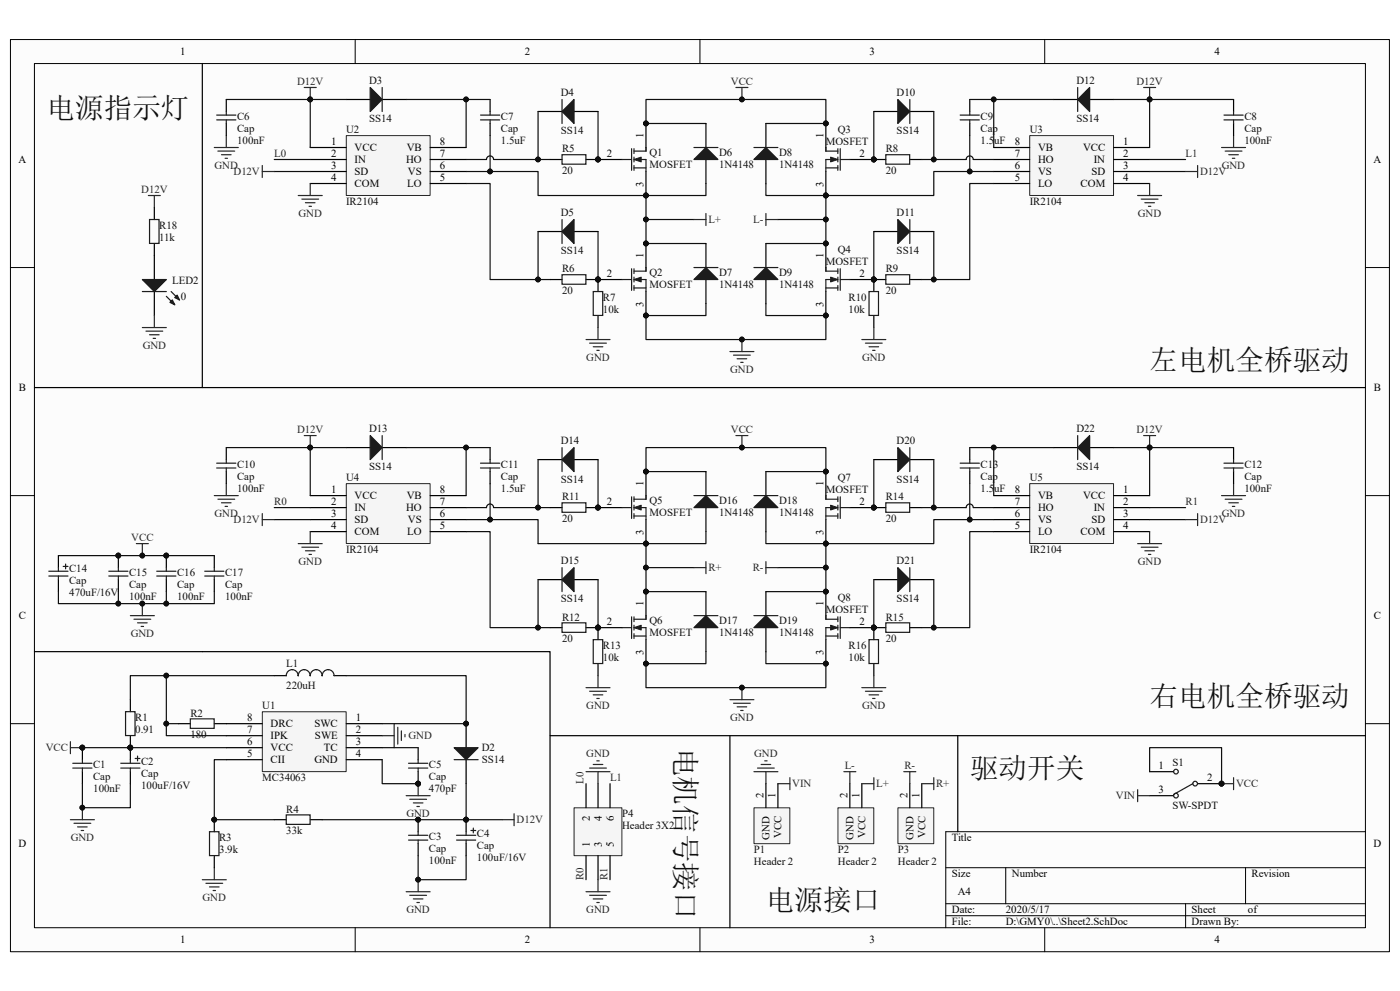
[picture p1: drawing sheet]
<svg xmlns="http://www.w3.org/2000/svg" width="420mm" height="297mm" viewBox="0 0 420 297" stroke-linecap="round" stroke-linejoin="round" font-family="sans-serif">
<path d="M3.2 11.9h413.6v273.3h-413.6z" fill="#fcfcfc"/>
<path d="M3.1 11.9h413.7v273.3h-413.7z" fill="none" stroke="#000" stroke-width=".3"/>
<path d="M10.4 19.1h399.2v258.9h-399.2z" fill="#fcfcfc"/>
<g fill="none" stroke="#000" stroke-width=".3">
<path d="M10.3 19h399.3v259h-399.3zM106.6 11.8v7.2M210 11.8v7.2M313.4 11.8v7.2M3.1 80.2h7.2M409.6 80.2h7.2M3.1 148.5h7.2M409.6 148.5h7.2M3.1 216.9h7.2M409.6 216.9h7.2M409.6 249.3h-125.9v28.7M106.6 278v7.2"/>
<path d="M210 278v7.2M283.7 260.1h125.9M283.7 270.9h125.9M283.7 274.4h125.9M301.7 260.1v10.8M313.4 278v7.2M355.7 270.9v7.1M373.7 260.1v10.8"/>
</g>
<path d="M39.1 209.7v3.6M24.7 224.1v3.6M24.7 231.3v3.6M39.1 220.5v7.2M39.1 231.3v3.6" fill="none" stroke="#000" stroke-width=".36"/>
<g fill="#0e0e0e" stroke="#0e0e0e" stroke-width=".3">
<circle cx="24.7" cy="224.1" r=".7"/>
<circle cx="24.7" cy="242.1" r=".7"/>
<circle cx="39.1" cy="224.1" r=".7"/>
</g>
<path d="M37.7 213.3h2.8v7.2h-2.8zM21.8 228.8h5.8M21.8 230.2h5.8M24.7 227.7v1.1M24.7 230.2v1.1M36.2 228.8h5.8M36.2 230.2h5.8M39.1 227.7v1.1M39.1 230.2v1.1M40.5 227.3h1.5M41.3 226.6v1.4" fill="none" stroke="#1c1c1c" stroke-width=".36"/>
<path d="M21.1 222.3v3.6M21.1 224.1h3.6M21.1 245.7h7.2M22.2 246.7h5M23.3 247.8h2.9M24.4 248.9h.7M24.7 242.1v3.6" fill="none" stroke="#262626" stroke-width=".36"/>
<path d="M78.7 213.4h25.1v17.9h-25.1z" fill="#f5f5f5"/>
<path d="M78.7 213.3h25.1v18h-25.1z" fill="none" stroke="#262626" stroke-width=".3"/>
<g fill="none" stroke="#000" stroke-width=".36">
<path d="M53.5 216.9h3.6M64.3 216.9h14.4M82.3 202.5h3.6M100.3 202.5h3.6M103.9 216.9h10.7M139.8 216.9v7.2M67.9 220.5h10.8M67.9 224.1h10.8M67.9 227.7h10.8M103.9 220.5h10.7M103.9 224.1h10.7M103.9 227.7h10.7"/>
<path d="M125.4 224.1v3.6M125.4 231.3v3.6M139.8 227.7v7.2M64.3 245.7v3.6M64.3 256.5v3.6M82.3 245.7h3.6M93.1 245.7h3.6"/>
</g>
<path d="M57.1 215.5h7.2v2.8h-7.2zM85.9 202.5a1.78 1.78 0 0 1 1.8-1.8 1.78 1.78 0 0 1 1.7 1.8M89.5 202.5a1.78 1.78 0 0 1 1.8-1.8 1.78 1.78 0 0 1 1.7 1.8M93.1 202.5a1.78 1.78 0 0 1 1.8-1.8 1.78 1.78 0 0 1 1.7 1.8M96.7 202.5a1.78 1.78 0 0 1 1.8-1.8 1.78 1.78 0 0 1 1.7 1.8M122.6 228.8h5.7M122.6 230.2h5.7M125.4 227.7v1.1M125.4 230.2v1.1M62.8 249.3h2.9v7.1h-2.9zM85.9 244.2h7.1v2.9h-7.1z" fill="none" stroke="#1c1c1c" stroke-width=".36"/>
<g fill="none" stroke="#262626" stroke-width=".36">
<path d="M118.2 216.9v7.2M119.3 218v5M120.4 219v2.9M114.6 220.5h3.6M121.5 220.1v.7M121.8 238.5h7.2M122.9 239.6h5.1M125.4 234.9v3.6M124 240.6h2.9M125.1 241.7h.7M60.7 263.7h7.2M61.8 264.7h5"/>
<path d="M62.8 265.8h2.9M63.9 266.9h.7M64.3 260.1v3.6"/>
</g>
<g fill="#0e0e0e" stroke="#0e0e0e" stroke-width=".3">
<circle cx="64.3" cy="245.7" r=".7"/>
<circle cx="125.4" cy="234.9" r=".7"/>
<circle cx="139.8" cy="216.9" r=".7"/>
</g>
<path d="M136.2 224.1h7.2l-3.6 3.6z" fill="#1c1c1c"/>
<g fill="none" stroke="#1c1c1c" stroke-width=".36">
<path d="M186.6 47.8h2.9M189.5 44.6v6.4M190.2 45.3h3.6M190.2 47.8h3.6v3.6M190.2 50.3h3.6M190.2 44.6v1.4M190.2 47.1v1.4M190.2 49.6v1.4M136.2 224.1h7.2l-3.6 3.6zM136.2 227.7h7.2M122.6 250.3h5.7M122.6 251.8h5.7"/>
<path d="M125.4 249.3v1M125.4 251.8v1.1M137 250.3h5.7M137 251.8h5.7M139.8 249.3v1M139.8 251.8v1.1M141.3 248.9h1.4M142 248.2v1.4"/>
</g>
<g fill="#0e0e0e" stroke="#0e0e0e" stroke-width=".3">
<circle cx="139.8" cy="216.9" r=".7"/>
<circle cx="24.7" cy="242.1" r=".7"/>
<circle cx="49.9" cy="216.9" r=".7"/>
<circle cx="39.1" cy="224.1" r=".7"/>
<circle cx="49.9" cy="202.5" r=".7"/>
<circle cx="125.4" cy="234.9" r=".7"/>
<circle cx="64.3" cy="245.7" r=".7"/>
<circle cx="139.8" cy="245.7" r=".7"/>
<circle cx="125.4" cy="245.7" r=".7"/>
<circle cx="125.4" cy="263.6" r=".7"/>
<circle cx="193.8" cy="37" r=".7"/>
<circle cx="179.4" cy="47.8" r=".7"/>
<circle cx="193.8" cy="58.6" r=".7"/>
</g>
<path d="M39.1 209.7v-7.2h10.8v14.4M49.9 202.5h32.4M53.5 216.9h-3.6v3.6h18M103.9 202.5h35.9v14.4h-25.2M24.7 234.9v7.2h14.4v-7.2M39.1 224.1h28.8M67.9 227.7h-3.6v18h18M114.6 227.7v7.2h10.8M114.6 224.1h10.8M139.8 234.9v10.8M96.7 245.7h53.9M125.4 256.5v7.2h14.4v-7.2" fill="none" stroke="#0e0e0e" stroke-width=".36"/>
<path d="M193.8 37v7.2M179.4 47.8h7.2M193.8 51.4v7.2M125.4 245.7v3.6M125.4 252.9v3.6M139.8 245.7v3.6M139.8 252.9v3.6" fill="none" stroke="#000" stroke-width=".36"/>
<path d="M150.6 245.7h3.6M154.2 243.9v3.6M121.8 267.3h7.2M122.9 268.3h5.1M124 269.4h2.9M125.1 270.5h.7M125.4 263.7v3.6" fill="none" stroke="#262626" stroke-width=".36"/>
<path d="M190.2 47.8l2.2-.7v1.4z" fill="#1c1c1c"/>
<path d="M190.2 47.8l2.2-.7v1.4z" fill="none" stroke="#1c1c1c" stroke-width=".3"/>
<path d="M168.6 46.4h7.2v2.8h-7.2zM193.8 44.2v1.1M186.6 83.8h2.9M189.5 80.5v6.5M190.2 83.8h3.6v3.6M190.2 81.3h3.6M190.2 86.3h3.6M190.2 80.5v1.5M190.2 83.1v1.4M190.2 85.6v1.4" fill="none" stroke="#1c1c1c" stroke-width=".36"/>
<g fill="#0e0e0e" stroke="#0e0e0e" stroke-width=".3">
<circle cx="193.8" cy="37" r=".7"/>
<circle cx="179.4" cy="47.8" r=".7"/>
<circle cx="193.8" cy="58.6" r=".7"/>
<circle cx="193.8" cy="73" r=".7"/>
<circle cx="179.4" cy="83.8" r=".7"/>
<circle cx="193.8" cy="94.6" r=".7"/>
</g>
<path d="M165 47.8h3.6M175.8 47.8h3.6M193.8 73v7.2M179.4 83.8h7.2M193.8 87.4v7.2" fill="none" stroke="#000" stroke-width=".36"/>
<path d="M190.2 83.8l2.2-.7v1.4z" fill="#1c1c1c"/>
<path d="M190.2 83.8l2.2-.7v1.4z" fill="none" stroke="#1c1c1c" stroke-width=".3"/>
<path d="M168.6 82.3h7.2v2.9h-7.2zM178 87.4h2.8v7.1h-2.8zM193.8 80.2v1.1" fill="none" stroke="#1c1c1c" stroke-width=".36"/>
<g fill="#0e0e0e" stroke="#0e0e0e" stroke-width=".3">
<circle cx="193.8" cy="73" r=".7"/>
<circle cx="179.4" cy="83.8" r=".7"/>
<circle cx="193.8" cy="94.6" r=".7"/>
</g>
<path d="M161.4 33.4h7.2M172.2 33.4h7.2M165 83.8h3.6M175.8 83.8h3.6v3.6M179.4 94.6v3.6" fill="none" stroke="#000" stroke-width=".36"/>
<path d="M179.4 98.2v3.6M175.8 101.8h7.2M176.9 102.8h5M178 103.9h2.8M179 105h.8" fill="none" stroke="#262626" stroke-width=".36"/>
<path d="M172.2 29.8v7.2l-3.6-3.6z" fill="#1c1c1c"/>
<path d="M168.6 29.8v7.2M172.2 29.8v7.2l-3.6-3.6z" fill="none" stroke="#1c1c1c" stroke-width=".36"/>
<path d="M161.4 33.4v14.4h3.6M179.4 33.4v14.4" fill="none" stroke="#0e0e0e" stroke-width=".36"/>
<g fill="#0e0e0e" stroke="#0e0e0e" stroke-width=".3">
<circle cx="179.4" cy="47.8" r=".7"/>
<circle cx="161.4" cy="47.8" r=".7"/>
</g>
<path d="M161.4 69.4h7.2M172.2 69.4h7.2" fill="none" stroke="#000" stroke-width=".36"/>
<path d="M172.2 65.8v7.2l-3.6-3.6z" fill="#1c1c1c"/>
<path d="M247.8 45.3h3.5M247.8 50.3h3.5M251.3 47.8h-3.5v3.6M251.3 44.6v1.4M251.3 47.1v1.4M251.3 49.6v1.4M252.1 47.8h2.8M252.1 44.6v6.4M168.6 65.8v7.2M172.2 65.8v7.2l-3.6-3.6z" fill="none" stroke="#1c1c1c" stroke-width=".36"/>
<path d="M211.8 55v3.6h-18M161.4 69.4v14.4h3.6M179.4 69.4v14.4" fill="none" stroke="#0e0e0e" stroke-width=".36"/>
<g fill="#0e0e0e" stroke="#0e0e0e" stroke-width=".3">
<circle cx="179.4" cy="83.8" r=".7"/>
<circle cx="161.4" cy="83.8" r=".7"/>
<circle cx="193.8" cy="58.6" r=".7"/>
<circle cx="247.7" cy="37" r=".7"/>
<circle cx="262.1" cy="47.8" r=".7"/>
<circle cx="247.7" cy="58.6" r=".7"/>
</g>
<path d="M247.8 37v7.2M247.8 51.4v7.2M254.9 47.8h7.2" fill="none" stroke="#000" stroke-width=".36"/>
<path d="M249.2 47.1l2.1 .7-2.1 .7z" fill="#1c1c1c"/>
<path d="M249.2 47.1l2.1 .7-2.1 .7z" fill="none" stroke="#1c1c1c" stroke-width=".3"/>
<path d="M247.8 44.2v1.1M265.7 46.4h7.2v2.8h-7.2zM247.8 81.3h3.5M247.8 86.3h3.5M251.3 83.8h-3.5v3.6M251.3 80.5v1.5M251.3 83.1v1.4M251.3 85.6v1.4M252.1 83.8h2.8M252.1 80.5v6.5" fill="none" stroke="#1c1c1c" stroke-width=".36"/>
<g fill="#0e0e0e" stroke="#0e0e0e" stroke-width=".3">
<circle cx="247.7" cy="37" r=".7"/>
<circle cx="262.1" cy="47.8" r=".7"/>
<circle cx="247.7" cy="58.6" r=".7"/>
<circle cx="247.7" cy="73" r=".7"/>
<circle cx="262.1" cy="83.8" r=".7"/>
<circle cx="247.7" cy="94.6" r=".7"/>
</g>
<path d="M262.1 47.8h3.6M272.9 47.8h3.6M247.8 73v7.2M247.8 87.4v7.2M254.9 83.8h7.2" fill="none" stroke="#000" stroke-width=".36"/>
<path d="M249.2 83.1l2.1 .7-2.1 .7z" fill="#1c1c1c"/>
<path d="M249.2 83.1l2.1 .7-2.1 .7z" fill="none" stroke="#1c1c1c" stroke-width=".3"/>
<path d="M247.8 80.2v1.1M260.7 87.4h2.8v7.1h-2.8zM265.7 82.3h7.2v2.9h-7.2z" fill="none" stroke="#1c1c1c" stroke-width=".36"/>
<g fill="#0e0e0e" stroke="#0e0e0e" stroke-width=".3">
<circle cx="247.7" cy="73" r=".7"/>
<circle cx="262.1" cy="83.8" r=".7"/>
<circle cx="247.7" cy="94.6" r=".7"/>
</g>
<path d="M262.1 33.4h7.2M272.9 33.4h7.2M262.1 94.6v3.6M265.7 83.8h-3.6v3.6M272.9 83.8h3.6" fill="none" stroke="#000" stroke-width=".36"/>
<path d="M262.1 98.2v3.6M258.5 101.8h7.2M259.6 102.8h5.1M260.7 103.9h2.9M261.8 105h.7" fill="none" stroke="#262626" stroke-width=".36"/>
<path d="M269.3 29.8l3.6 3.6-3.6 3.6z" fill="#1c1c1c"/>
<path d="M269.3 29.8l3.6 3.6-3.6 3.6zM272.9 29.8v7.2" fill="none" stroke="#1c1c1c" stroke-width=".36"/>
<path d="M262.1 33.4v14.4M280.1 33.4v14.4h-3.6" fill="none" stroke="#0e0e0e" stroke-width=".36"/>
<g fill="#0e0e0e" stroke="#0e0e0e" stroke-width=".3">
<circle cx="262.1" cy="47.8" r=".7"/>
<circle cx="280.1" cy="47.8" r=".7"/>
</g>
<path d="M262.1 69.4h7.2M272.9 69.4h7.2" fill="none" stroke="#000" stroke-width=".36"/>
<path d="M269.3 65.8l3.6 3.6-3.6 3.6z" fill="#1c1c1c"/>
<path d="M269.3 65.8l3.6 3.6-3.6 3.6zM272.9 65.8v7.2" fill="none" stroke="#1c1c1c" stroke-width=".36"/>
<path d="M211.8 37h-18v-7.2h54v7.2h-18M229.8 55v3.6h18M262.1 69.4v14.4M280.1 69.4v14.4h-3.6M211.8 91v3.6h-18v7.2h54v-7.2h-18v-3.6" fill="none" stroke="#0e0e0e" stroke-width=".36"/>
<g fill="#0e0e0e" stroke="#0e0e0e" stroke-width=".3">
<circle cx="262.1" cy="83.8" r=".7"/>
<circle cx="280.1" cy="83.8" r=".7"/>
<circle cx="247.7" cy="58.6" r=".7"/>
<circle cx="193.8" cy="94.6" r=".7"/>
<circle cx="222.6" cy="101.7" r=".7"/>
<circle cx="247.7" cy="94.6" r=".7"/>
<circle cx="222.6" cy="29.8" r=".7"/>
<circle cx="193.8" cy="37" r=".7"/>
<circle cx="247.7" cy="37" r=".7"/>
</g>
<path d="M220.8 26.2h3.6M222.6 26.2v3.6M219 105.4h7.2M220.1 106.4h5M221.1 107.5h2.9M222.2 108.6h.7M222.6 101.8v3.6" fill="none" stroke="#262626" stroke-width=".36"/>
<path d="M103.9 40.7h25.1v17.9h-25.1z" fill="#f5f5f5"/>
<path d="M103.9 40.6h25.1v18h-25.1z" fill="none" stroke="#262626" stroke-width=".3"/>
<path d="M67.9 29.8v3.6M67.9 37v3.6M103.9 29.8h7.2M114.6 29.8h7.2M93.1 44.2h10.8M93.1 47.8h10.8M93.1 51.4h10.8M93.1 55h10.8M129 44.2h10.8M129 47.8h10.8M129 51.4h10.8M129 55h10.8" fill="none" stroke="#000" stroke-width=".36"/>
<path d="M91.3 26.2h3.6M93.1 26.2v3.6M64.3 44.2h7.2M65.4 45.3h5M66.4 46.4h2.9M67.5 47.4h.7M67.9 40.6v3.6" fill="none" stroke="#262626" stroke-width=".36"/>
<circle cx="93" cy="29.8" r=".7" fill="#0e0e0e" stroke="#0e0e0e" stroke-width=".3"/>
<path d="M65 34.5h5.8M65 35.9h5.8M67.9 33.4v1.1M67.9 35.9v1.1" fill="none" stroke="#1c1c1c" stroke-width=".36"/>
<path d="M111.1 26.2l3.5 3.6-3.5 3.6z" fill="#1c1c1c"/>
<path d="M111.1 26.2l3.5 3.6-3.5 3.6zM114.6 26.2v7.2M144.1 34.5h5.8M144.1 35.9h5.8M147 33.4v1.1M147 35.9v1.1" fill="none" stroke="#1c1c1c" stroke-width=".36"/>
<path d="M67.9 29.8h36M93.1 29.8v14.4M121.8 29.8h18v14.4M139.8 29.8h7.2M82.3 47.8h10.8M82.3 51.4h10.8" fill="none" stroke="#0e0e0e" stroke-width=".36"/>
<g fill="#0e0e0e" stroke="#0e0e0e" stroke-width=".3">
<circle cx="139.8" cy="29.8" r=".7"/>
<circle cx="93" cy="29.8" r=".7"/>
</g>
<path d="M147 29.8v3.6M147 37v3.6" fill="none" stroke="#000" stroke-width=".36"/>
<path d="M89.5 58.6h7.2M90.5 59.7h5.1M93.1 55v3.6M91.6 60.8h2.9M92.7 61.8h.7" fill="none" stroke="#262626" stroke-width=".36"/>
<path d="M308.9 40.7h25.2v17.9h-25.2z" fill="#f5f5f5"/>
<path d="M308.9 40.6h25.2v18h-25.2z" fill="none" stroke="#262626" stroke-width=".3"/>
<path d="M316.1 29.8h7.2M326.9 29.8h7.2M370.1 29.8v3.6M370.1 37v3.6M298.1 44.2h10.8M298.1 47.8h10.8M298.1 51.4h10.8M298.1 55h10.8M334.1 44.2h10.8M334.1 47.8h10.8M334.1 51.4h10.8M334.1 55h10.8" fill="none" stroke="#000" stroke-width=".36"/>
<path d="M343.1 26.2h3.6M344.9 26.2v3.6M366.5 44.2h7.2M367.5 45.3h5.1M368.6 46.4h2.9M369.7 47.4h.7M370.1 40.6v3.6" fill="none" stroke="#262626" stroke-width=".36"/>
<circle cx="344.9" cy="29.8" r=".7" fill="#0e0e0e" stroke="#0e0e0e" stroke-width=".3"/>
<path d="M367.2 34.5h5.7M367.2 35.9h5.7M370.1 33.4v1.1M370.1 35.9v1.1" fill="none" stroke="#1c1c1c" stroke-width=".36"/>
<path d="M326.9 26.2v7.2l-3.6-3.6z" fill="#1c1c1c"/>
<g fill="none" stroke="#1c1c1c" stroke-width=".36">
<path d="M288 34.5h5.8M288 35.9h5.8M290.9 33.4v1.1M290.9 35.9v1.1M323.3 26.2v7.2M326.9 26.2v7.2l-3.6-3.6zM186.6 152.1h2.9M189.5 148.9v6.5M190.2 149.6h3.6M190.2 152.1h3.6v3.6M190.2 154.7h3.6M190.2 148.9v1.4"/>
<path d="M190.2 151.4v1.5M190.2 153.9v1.5"/>
</g>
<g fill="none" stroke="#0e0e0e" stroke-width=".36">
<path d="M290.9 29.8h7.2M316.1 29.8h-18v14.4M334.1 29.8h36M344.9 29.8v14.4M139.8 47.8h6.1a1.06 1.06 0 0 1 1.1-1.1 1.06 1.06 0 0 1 1.1 1.1M139.8 55h7.2v28.8h14.4M147 40.6v10.8h-7.2M147 51.4h14.4v7.2h32.4v14.4h18M148.1 47.8h13.3M280.1 47.8h9.7a1.06 1.06 0 0 1 1.1-1.1 1.06 1.06 0 0 1 1.1 1.1h6.1M290.9 40.6v10.8h7.2M290.9 51.4h-10.8v7.2h-32.3v14.4h-18"/>
<path d="M298.1 55h-7.2v28.8h-10.8M344.9 47.8h10.8M344.9 51.4h10.8"/>
</g>
<g fill="#0e0e0e" stroke="#0e0e0e" stroke-width=".3">
<circle cx="298.1" cy="29.8" r=".7"/>
<circle cx="344.9" cy="29.8" r=".7"/>
<circle cx="290.9" cy="51.4" r=".7"/>
<circle cx="280.1" cy="47.8" r=".7"/>
<circle cx="280.1" cy="83.8" r=".7"/>
<circle cx="247.7" cy="58.6" r=".7"/>
<circle cx="247.7" cy="65.8" r=".7"/>
<circle cx="247.7" cy="73" r=".7"/>
<circle cx="147" cy="51.4" r=".7"/>
<circle cx="193.8" cy="58.6" r=".7"/>
<circle cx="193.8" cy="65.8" r=".7"/>
<circle cx="193.8" cy="73" r=".7"/>
<circle cx="161.4" cy="47.8" r=".7"/>
<circle cx="161.4" cy="83.8" r=".7"/>
<circle cx="193.8" cy="141.3" r=".7"/>
<circle cx="179.4" cy="152.1" r=".7"/>
<circle cx="193.8" cy="162.9" r=".7"/>
</g>
<path d="M290.9 29.8v3.6M290.9 37v3.6M179.4 152.1h7.2M193.8 141.3v7.2M193.8 155.7v7.2" fill="none" stroke="#000" stroke-width=".36"/>
<path d="M341.3 58.6h7.2M342.4 59.7h5M344.9 55v3.6M343.4 60.8h2.9M344.5 61.8h.7" fill="none" stroke="#262626" stroke-width=".36"/>
<path d="M190.2 152.1l2.2-.7v1.5z" fill="#1c1c1c"/>
<path d="M190.2 152.1l2.2-.7v1.5z" fill="none" stroke="#1c1c1c" stroke-width=".3"/>
<path d="M168.6 150.7h7.2v2.8h-7.2zM193.8 148.5v1.1M186.6 188.1h2.9M189.5 184.9v6.4M190.2 188.1h3.6v3.6M190.2 185.6h3.6M190.2 190.6h3.6M190.2 184.9v1.4M190.2 187.4v1.4M190.2 189.9v1.4" fill="none" stroke="#1c1c1c" stroke-width=".36"/>
<g fill="#0e0e0e" stroke="#0e0e0e" stroke-width=".3">
<circle cx="193.8" cy="141.3" r=".7"/>
<circle cx="179.4" cy="152.1" r=".7"/>
<circle cx="193.8" cy="162.9" r=".7"/>
<circle cx="193.8" cy="177.3" r=".7"/>
<circle cx="179.4" cy="188.1" r=".7"/>
<circle cx="193.8" cy="198.9" r=".7"/>
</g>
<path d="M165 152.1h3.6M175.8 152.1h3.6M193.8 177.3v7.2M179.4 188.1h7.2M193.8 191.7v7.2" fill="none" stroke="#000" stroke-width=".36"/>
<path d="M190.2 188.1l2.2-.7v1.4z" fill="#1c1c1c"/>
<path d="M190.2 188.1l2.2-.7v1.4z" fill="none" stroke="#1c1c1c" stroke-width=".3"/>
<path d="M168.6 186.7h7.2v2.8h-7.2zM178 191.7h2.8v7.2h-2.8zM193.8 184.5v1.1" fill="none" stroke="#1c1c1c" stroke-width=".36"/>
<g fill="#0e0e0e" stroke="#0e0e0e" stroke-width=".3">
<circle cx="193.8" cy="177.3" r=".7"/>
<circle cx="179.4" cy="188.1" r=".7"/>
<circle cx="193.8" cy="198.9" r=".7"/>
</g>
<path d="M161.4 137.7h7.2M172.2 137.7h7.2M165 188.1h3.6M175.8 188.1h3.6v3.6M179.4 198.9v3.6" fill="none" stroke="#000" stroke-width=".36"/>
<path d="M175.8 206.1h7.2M176.9 207.2h5M178 208.3h2.8M179 209.3h.8M179.4 202.5v3.6" fill="none" stroke="#262626" stroke-width=".36"/>
<path d="M172.2 134.1v7.2l-3.6-3.6z" fill="#1c1c1c"/>
<path d="M168.6 134.1v7.2M172.2 134.1v7.2l-3.6-3.6z" fill="none" stroke="#1c1c1c" stroke-width=".36"/>
<path d="M161.4 137.7v14.4h3.6M179.4 137.7v14.4" fill="none" stroke="#0e0e0e" stroke-width=".36"/>
<g fill="#0e0e0e" stroke="#0e0e0e" stroke-width=".3">
<circle cx="179.4" cy="152.1" r=".7"/>
<circle cx="161.4" cy="152.1" r=".7"/>
</g>
<path d="M161.4 173.7h7.2M172.2 173.7h7.2" fill="none" stroke="#000" stroke-width=".36"/>
<path d="M172.2 170.1v7.2l-3.6-3.6z" fill="#1c1c1c"/>
<path d="M247.8 149.6h3.5M247.8 154.7h3.5M251.3 152.1h-3.5v3.6M251.3 148.9v1.4M251.3 151.4v1.5M251.3 153.9v1.5M252.1 152.1h2.8M252.1 148.9v6.5M168.6 170.1v7.2M172.2 170.1v7.2l-3.6-3.6z" fill="none" stroke="#1c1c1c" stroke-width=".36"/>
<path d="M211.8 159.3v3.6h-18M161.4 173.7v14.4h3.6M179.4 173.7v14.4" fill="none" stroke="#0e0e0e" stroke-width=".36"/>
<g fill="#0e0e0e" stroke="#0e0e0e" stroke-width=".3">
<circle cx="179.4" cy="188.1" r=".7"/>
<circle cx="161.4" cy="188.1" r=".7"/>
<circle cx="193.8" cy="162.9" r=".7"/>
<circle cx="247.7" cy="141.3" r=".7"/>
<circle cx="262.1" cy="152.1" r=".7"/>
<circle cx="247.7" cy="162.9" r=".7"/>
</g>
<path d="M247.8 141.3v7.2M247.8 155.7v7.2M254.9 152.1h7.2" fill="none" stroke="#000" stroke-width=".36"/>
<path d="M249.2 151.4l2.1 .7-2.1 .8z" fill="#1c1c1c"/>
<path d="M249.2 151.4l2.1 .7-2.1 .8z" fill="none" stroke="#1c1c1c" stroke-width=".3"/>
<path d="M247.8 148.5v1.1M265.7 150.7h7.2v2.8h-7.2zM247.8 185.6h3.5M247.8 190.6h3.5M251.3 188.1h-3.5v3.6M251.3 184.9v1.4M251.3 187.4v1.4M251.3 189.9v1.4M252.1 188.1h2.8M252.1 184.9v6.4" fill="none" stroke="#1c1c1c" stroke-width=".36"/>
<g fill="#0e0e0e" stroke="#0e0e0e" stroke-width=".3">
<circle cx="247.7" cy="141.3" r=".7"/>
<circle cx="262.1" cy="152.1" r=".7"/>
<circle cx="247.7" cy="162.9" r=".7"/>
<circle cx="247.7" cy="177.3" r=".7"/>
<circle cx="262.1" cy="188.1" r=".7"/>
<circle cx="247.7" cy="198.9" r=".7"/>
</g>
<path d="M262.1 152.1h3.6M272.9 152.1h3.6M247.8 177.3v7.2M247.8 191.7v7.2M254.9 188.1h7.2" fill="none" stroke="#000" stroke-width=".36"/>
<path d="M249.2 187.4l2.1 .7-2.1 .7z" fill="#1c1c1c"/>
<path d="M249.2 187.4l2.1 .7-2.1 .7z" fill="none" stroke="#1c1c1c" stroke-width=".3"/>
<path d="M247.8 184.5v1.1M260.7 191.7h2.8v7.2h-2.8zM265.7 186.7h7.2v2.8h-7.2z" fill="none" stroke="#1c1c1c" stroke-width=".36"/>
<g fill="#0e0e0e" stroke="#0e0e0e" stroke-width=".3">
<circle cx="247.7" cy="177.3" r=".7"/>
<circle cx="262.1" cy="188.1" r=".7"/>
<circle cx="247.7" cy="198.9" r=".7"/>
</g>
<path d="M262.1 137.7h7.2M272.9 137.7h7.2M262.1 198.9v3.6M265.7 188.1h-3.6v3.6M272.9 188.1h3.6" fill="none" stroke="#000" stroke-width=".36"/>
<path d="M258.5 206.1h7.2M259.6 207.2h5.1M260.7 208.3h2.9M261.8 209.3h.7M262.1 202.5v3.6" fill="none" stroke="#262626" stroke-width=".36"/>
<path d="M269.3 134.1l3.6 3.6-3.6 3.6z" fill="#1c1c1c"/>
<path d="M269.3 134.1l3.6 3.6-3.6 3.6zM272.9 134.1v7.2" fill="none" stroke="#1c1c1c" stroke-width=".36"/>
<path d="M262.1 137.7v14.4M280.1 137.7v14.4h-3.6" fill="none" stroke="#0e0e0e" stroke-width=".36"/>
<g fill="#0e0e0e" stroke="#0e0e0e" stroke-width=".3">
<circle cx="262.1" cy="152.1" r=".7"/>
<circle cx="280.1" cy="152.1" r=".7"/>
</g>
<path d="M262.1 173.7h7.2M272.9 173.7h7.2" fill="none" stroke="#000" stroke-width=".36"/>
<path d="M269.3 170.1l3.6 3.6-3.6 3.6z" fill="#1c1c1c"/>
<path d="M269.3 170.1l3.6 3.6-3.6 3.6zM272.9 170.1v7.2" fill="none" stroke="#1c1c1c" stroke-width=".36"/>
<path d="M211.8 141.3h-18v-7.2h54v7.2h-18M229.8 159.3v3.6h18M262.1 173.7v14.4M280.1 173.7v14.4h-3.6M211.8 195.3v3.6h-18v7.2h54v-7.2h-18v-3.6" fill="none" stroke="#0e0e0e" stroke-width=".36"/>
<g fill="#0e0e0e" stroke="#0e0e0e" stroke-width=".3">
<circle cx="262.1" cy="188.1" r=".7"/>
<circle cx="280.1" cy="188.1" r=".7"/>
<circle cx="247.7" cy="162.9" r=".7"/>
<circle cx="193.8" cy="198.9" r=".7"/>
<circle cx="222.6" cy="206.1" r=".7"/>
<circle cx="247.7" cy="198.9" r=".7"/>
<circle cx="222.6" cy="134.1" r=".7"/>
<circle cx="193.8" cy="141.3" r=".7"/>
<circle cx="247.7" cy="141.3" r=".7"/>
</g>
<path d="M220.8 130.5h3.6M222.6 130.5v3.6M219 209.7h7.2M220.1 210.8h5M221.1 211.9h2.9M222.2 212.9h.7M222.6 206.1v3.6" fill="none" stroke="#262626" stroke-width=".36"/>
<path d="M103.9 145h25.1v17.9h-25.1z" fill="#f5f5f5"/>
<path d="M103.9 144.9h25.1v18h-25.1z" fill="none" stroke="#262626" stroke-width=".3"/>
<path d="M67.9 134.1v3.6M103.9 134.1h7.2M114.6 134.1h7.2M67.9 141.3v3.6M93.1 148.5h10.8M93.1 152.1h10.8M93.1 155.7h10.8M93.1 159.3h10.8M129 148.5h10.8M129 152.1h10.8M129 155.7h10.8M129 159.3h10.8" fill="none" stroke="#000" stroke-width=".36"/>
<path d="M91.3 130.5h3.6M93.1 130.5v3.6M64.3 148.5h7.2M65.4 149.6h5M66.4 150.7h2.9M67.5 151.8h.7M67.9 144.9v3.6" fill="none" stroke="#262626" stroke-width=".36"/>
<circle cx="93" cy="134.1" r=".7" fill="#0e0e0e" stroke="#0e0e0e" stroke-width=".3"/>
<path d="M65 138.8h5.8M67.9 137.7v1.1M65 140.3h5.8M67.9 140.3v1" fill="none" stroke="#1c1c1c" stroke-width=".36"/>
<path d="M111.1 130.5l3.5 3.6-3.5 3.6z" fill="#1c1c1c"/>
<path d="M111.1 130.5l3.5 3.6-3.5 3.6zM114.6 130.5v7.2M144.1 138.8h5.8M147 137.7v1.1M144.1 140.3h5.8M147 140.3v1" fill="none" stroke="#1c1c1c" stroke-width=".36"/>
<path d="M67.9 134.1h36M93.1 134.1v14.4M121.8 134.1h18v14.4M139.8 134.1h7.2M82.3 152.1h10.8M82.3 155.7h10.8" fill="none" stroke="#0e0e0e" stroke-width=".36"/>
<g fill="#0e0e0e" stroke="#0e0e0e" stroke-width=".3">
<circle cx="139.8" cy="134.1" r=".7"/>
<circle cx="93" cy="134.1" r=".7"/>
</g>
<path d="M147 134.1v3.6M147 141.3v3.6" fill="none" stroke="#000" stroke-width=".36"/>
<path d="M93.1 159.3v3.6M89.5 162.9h7.2M90.5 164h5.1M91.6 165.1h2.9M92.7 166.2h.7" fill="none" stroke="#262626" stroke-width=".36"/>
<path d="M308.9 145h25.2v17.9h-25.2z" fill="#f5f5f5"/>
<path d="M308.9 144.9h25.2v18h-25.2z" fill="none" stroke="#262626" stroke-width=".3"/>
<path d="M316.1 134.1h7.2M326.9 134.1h7.2M370.1 134.1v3.6M298.1 148.5h10.8M298.1 152.1h10.8M298.1 155.7h10.8M298.1 159.3h10.8M334.1 148.5h10.8M334.1 152.1h10.8M334.1 155.7h10.8M334.1 159.3h10.8M370.1 141.3v3.6" fill="none" stroke="#000" stroke-width=".36"/>
<path d="M343.1 130.5h3.6M344.9 130.5v3.6M366.5 148.5h7.2M367.5 149.6h5.1M368.6 150.7h2.9M369.7 151.8h.7M370.1 144.9v3.6" fill="none" stroke="#262626" stroke-width=".36"/>
<circle cx="344.9" cy="134.1" r=".7" fill="#0e0e0e" stroke="#0e0e0e" stroke-width=".3"/>
<path d="M367.2 138.8h5.7M370.1 137.7v1.1M367.2 140.3h5.7M370.1 140.3v1" fill="none" stroke="#1c1c1c" stroke-width=".36"/>
<path d="M326.9 130.5v7.2l-3.6-3.6z" fill="#1c1c1c"/>
<path d="M44.9 65.8h2.8v7.2h-2.8zM288 138.8h5.8M290.9 137.7v1.1M323.3 130.5v7.2M326.9 130.5v7.2l-3.6-3.6zM288 140.3h5.8M290.9 140.3v1" fill="none" stroke="#1c1c1c" stroke-width=".36"/>
<g fill="none" stroke="#0e0e0e" stroke-width=".36">
<path d="M290.9 134.1h7.2M316.1 134.1h-18v14.4M334.1 134.1h36M344.9 134.1v14.4M139.8 159.3h7.2v28.8h14.4M139.8 152.1h6.1M145.9 152.1a1.06 1.06 0 0 1 1.1-1 1.06 1.06 0 0 1 1.1 1M147 155.7h14.4v7.2h32.4v14.4h18M147 144.9v10.8h-7.2M148.1 152.1h13.3M280.1 152.1h9.7M289.8 152.1a1.06 1.06 0 0 1 1.1-1 1.06 1.06 0 0 1 1.1 1"/>
<path d="M290.9 144.9v10.8h7.2M290.9 155.7h-10.8v7.2h-32.3v14.4h-18M292 152.1h6.1M298.1 159.3h-7.2v28.8h-10.8M344.9 152.1h10.8M344.9 155.7h10.8"/>
</g>
<g fill="#0e0e0e" stroke="#0e0e0e" stroke-width=".3">
<circle cx="298.1" cy="134.1" r=".7"/>
<circle cx="344.9" cy="134.1" r=".7"/>
<circle cx="290.9" cy="155.7" r=".7"/>
<circle cx="280.1" cy="152.1" r=".7"/>
<circle cx="280.1" cy="188.1" r=".7"/>
<circle cx="247.7" cy="162.9" r=".7"/>
<circle cx="247.7" cy="170.1" r=".7"/>
<circle cx="247.7" cy="177.3" r=".7"/>
<circle cx="193.8" cy="177.3" r=".7"/>
<circle cx="193.8" cy="170.1" r=".7"/>
<circle cx="193.8" cy="162.9" r=".7"/>
<circle cx="147" cy="155.7" r=".7"/>
<circle cx="161.4" cy="152.1" r=".7"/>
<circle cx="161.4" cy="188.1" r=".7"/>
</g>
<path d="M46.3 62.2v3.6M46.3 73v10.8M46.3 87.4v7.2M290.9 134.1v3.6M290.9 141.3v3.6" fill="none" stroke="#000" stroke-width=".36"/>
<path d="M44.5 58.6h3.6M46.3 58.6v3.6M344.9 159.3v3.6M341.3 162.9h7.2M342.4 164h5M343.4 165.1h2.9M344.5 166.2h.7" fill="none" stroke="#262626" stroke-width=".36"/>
<path d="M42.7 83.8h7.2l-3.6 3.6z" fill="#1c1c1c"/>
<path d="M42.7 83.8h7.2l-3.6 3.6zM49.9 88.8l2.5 2.5M51.3 87.4l2.6 2.5" fill="none" stroke="#1c1c1c" stroke-width=".36"/>
<path d="M51 90.6l.7-.7 .7 1.4z" fill="#1c1c1c"/>
<path d="M51 90.6l.7-.7 .7 1.4z" fill="none" stroke="#1c1c1c" stroke-width=".36"/>
<path d="M52.4 89.2l.7-.7 .8 1.4z" fill="#1c1c1c"/>
<path d="M42.7 87.4h7.2M52.4 89.2l.7-.7 .8 1.4z" fill="none" stroke="#1c1c1c" stroke-width=".36"/>
<path d="M42.7 98.2h7.2M43.8 99.3h5M46.3 94.6v3.6M44.9 100.3h2.8M45.9 101.4h.8" fill="none" stroke="#262626" stroke-width=".36"/>
<path d="M172.3 242.1h14.3v14.4h-14.3z" fill="#f5f5f5"/>
<path d="M172.2 242.1h14.4v14.4h-14.4z" fill="none" stroke="#262626" stroke-width=".3"/>
<path d="M175.8 234.9v7.2M179.4 234.9v7.2M183 234.9v7.2M175.8 256.5v7.2M179.4 256.5v7.2M183 256.5v7.2" fill="none" stroke="#000" stroke-width=".36"/>
<path d="M175.8 231.3h7.2M176.9 230.2h5M178 229.1h2.8M179 228h.8M179.4 231.3v3.6M175.8 267.3h7.2M176.9 268.3h5M178 269.4h2.8M179 270.5h.8M179.4 263.7v3.6" fill="none" stroke="#262626" stroke-width=".36"/>
<path d="M251.4 242.1h10.7v10.8h-10.7z" fill="#f5f5f5"/>
<path d="M251.4 242.1h10.7v10.8h-10.7z" fill="none" stroke="#262626" stroke-width=".3"/>
<path d="M254.9 234.9v7.2M258.5 234.9v7.2" fill="none" stroke="#000" stroke-width=".36"/>
<path d="M269.4 242.1h10.7v10.8h-10.7z" fill="#f5f5f5"/>
<path d="M269.4 242.1h10.7v10.8h-10.7z" fill="none" stroke="#262626" stroke-width=".3"/>
<path d="M272.9 234.9v7.2M276.5 234.9v7.2" fill="none" stroke="#000" stroke-width=".36"/>
<path d="M226.2 231.3h7.2M227.2 230.2h5.1M228.3 229.1h2.9M229.4 228h.7M229.8 231.3v3.6M233.4 234.9h3.6M237 233.1v3.6" fill="none" stroke="#262626" stroke-width=".36"/>
<path d="M226.2 242.1h10.7v10.8h-10.7z" fill="#f5f5f5"/>
<path d="M226.2 242.1h10.7v10.8h-10.7z" fill="none" stroke="#262626" stroke-width=".3"/>
<g fill="none" stroke="#000" stroke-width=".36">
<path d="M60.7 19v97.2M211.8 37v7.2M211.8 47.8v7.2M10.3 116.2h399.3M10.3 195.3h154.7v82.7M165 220.5h244.6M219 220.5v57.5M229.8 234.9v7.2M233.4 234.9v7.2M287.3 220.5v28.8M344.9 238.5h7.2M344.9 231.3h7.2"/>
<path d="M359.3 234.9h7.2"/>
</g>
<path d="M193.8 65.8h14.4M233.4 65.8h14.4M193.8 170.1h14.4M233.4 170.1h14.4" fill="none" stroke="#0e0e0e" stroke-width=".36"/>
<g fill="#0e0e0e" stroke="#0e0e0e" stroke-width=".3">
<circle cx="193.8" cy="65.8" r=".7"/>
<circle cx="247.7" cy="65.8" r=".7"/>
<circle cx="366.4" cy="234.9" r=".7"/>
<circle cx="193.8" cy="170.1" r=".7"/>
<circle cx="247.7" cy="170.1" r=".7"/>
</g>
<g fill="none" stroke="#1c1c1c" stroke-width=".36">
<path d="M357.8 234.9l-5.7 3.2"/>
<circle cx="352.8" cy="231.3" r=".7"/>
<circle cx="352.8" cy="238.5" r=".7"/>
<circle cx="358.5" cy="234.9" r=".7"/>
</g>
<g fill="none" stroke="#262626" stroke-width=".36">
<path d="M208.2 65.8h3.6M211.8 64v3.6M229.8 65.8h3.6M229.8 64v3.6M208.2 170.1h3.6M211.8 168.3v3.6M229.8 168.3v3.6M229.8 170.1h3.6M253.1 231.3h3.6M254.9 231.3v3.6M258.5 234.9h3.6M262.1 233.1v3.6"/>
<path d="M271.1 231.3h3.6M272.9 231.3v3.6M276.5 234.9h3.6M280.1 233.1v3.6M366.5 234.9h3.6M370.1 233.1v3.6"/>
</g>
<path d="M211.8 44.2l3.6 3.6h-7.2z" fill="#1c1c1c"/>
<path d="M208.2 44.2h7.2M211.8 44.2l3.6 3.6h-7.2z" fill="none" stroke="#1c1c1c" stroke-width=".36"/>
<path d="M211.8 73v7.2M211.8 83.8v7.2" fill="none" stroke="#000" stroke-width=".36"/>
<path d="M211.8 80.2l3.6 3.6h-7.2z" fill="#1c1c1c"/>
<path d="M208.2 80.2h7.2M211.8 80.2l3.6 3.6h-7.2z" fill="none" stroke="#1c1c1c" stroke-width=".36"/>
<path d="M229.8 37v7.2M229.8 47.8v7.2" fill="none" stroke="#000" stroke-width=".36"/>
<path d="M226.2 47.8l3.6-3.6 3.6 3.6z" fill="#1c1c1c"/>
<path d="M226.2 47.8l3.6-3.6 3.6 3.6zM226.2 44.2h7.2" fill="none" stroke="#1c1c1c" stroke-width=".36"/>
<path d="M229.8 73v7.2M229.8 83.8v7.2" fill="none" stroke="#000" stroke-width=".36"/>
<path d="M226.2 83.8l3.6-3.6 3.6 3.6z" fill="#1c1c1c"/>
<path d="M226.2 83.8l3.6-3.6 3.6 3.6zM226.2 80.2h7.2" fill="none" stroke="#1c1c1c" stroke-width=".36"/>
<path d="M211.8 141.3v7.2M211.8 152.1v7.2" fill="none" stroke="#000" stroke-width=".36"/>
<path d="M208.2 152.1l3.6-3.6 3.6 3.6z" fill="#1c1c1c"/>
<path d="M208.2 152.1l3.6-3.6 3.6 3.6zM208.2 148.5h7.2" fill="none" stroke="#1c1c1c" stroke-width=".36"/>
<path d="M211.8 177.3v7.2M211.8 188.1v7.2" fill="none" stroke="#000" stroke-width=".36"/>
<path d="M211.8 184.5l3.6 3.6h-7.2z" fill="#1c1c1c"/>
<path d="M208.2 184.5h7.2M211.8 184.5l3.6 3.6h-7.2z" fill="none" stroke="#1c1c1c" stroke-width=".36"/>
<path d="M229.8 141.3v7.2M229.8 152.1v7.2" fill="none" stroke="#000" stroke-width=".36"/>
<path d="M226.2 152.1l3.6-3.6 3.6 3.6z" fill="#1c1c1c"/>
<path d="M226.2 152.1l3.6-3.6 3.6 3.6zM226.2 148.5h7.2" fill="none" stroke="#1c1c1c" stroke-width=".36"/>
<path d="M229.8 177.3v7.2M229.8 188.1v7.2" fill="none" stroke="#000" stroke-width=".36"/>
<path d="M226.2 188.1l3.6-3.6 3.6 3.6z" fill="#1c1c1c"/>
<g fill="none" stroke="#1c1c1c" stroke-width=".36">
<path d="M14.6 172.6h5.8M14.6 171.2h5.8M17.5 170.1v1.1M17.5 172.6v1.1M19 169.8h1.4M19.7 169v1.5M32.6 172.6h5.8M32.6 171.2h5.8M35.5 170.1v1.1M35.5 172.6v1.1M47 172.6h5.8M47 171.2h5.8"/>
<path d="M49.9 170.1v1.1M49.9 172.6v1.1M61.4 172.6h5.8M61.4 171.2h5.8M64.3 170.1v1.1M64.3 172.6v1.1M226.2 188.1l3.6-3.6 3.6 3.6zM226.2 184.5h7.2"/>
</g>
<path d="M17.5 166.5h46.8M17.5 177.3v3.6h46.8v-3.6M35.5 177.3v3.6M49.9 177.3v3.6M24.7 224.1h14.4M344.9 231.3v-7.2h21.6v10.8" fill="none" stroke="#0e0e0e" stroke-width=".36"/>
<g fill="#0e0e0e" stroke="#0e0e0e" stroke-width=".3">
<circle cx="39.1" cy="224.1" r=".7"/>
<circle cx="24.7" cy="224.1" r=".7"/>
<circle cx="366.4" cy="234.9" r=".7"/>
<circle cx="42.7" cy="166.5" r=".7"/>
<circle cx="35.5" cy="166.5" r=".7"/>
<circle cx="49.9" cy="166.5" r=".7"/>
<circle cx="49.9" cy="180.9" r=".7"/>
<circle cx="42.7" cy="180.9" r=".7"/>
<circle cx="35.5" cy="180.9" r=".7"/>
</g>
<g fill="none" stroke="#262626" stroke-width=".36">
<path d="M78.7 49.6v3.6M78.7 51.4h3.6M355.7 51.4h3.6M359.3 49.6v3.6M78.7 153.9v3.6M78.7 155.7h3.6M355.7 155.7h3.6M359.3 153.9v3.6M40.9 162.9h3.6M42.7 162.9v3.6M39.1 184.5h7.2M40.2 185.6h5"/>
<path d="M41.3 186.7h2.8M42.3 187.7h.8M42.7 180.9v3.6M341.3 236.7v3.6M341.3 238.5h3.6"/>
</g>
<path d="M17.5 166.5v3.6M17.5 173.7v3.6M35.5 166.5v3.6M35.5 173.7v3.6M49.9 166.5v3.6M49.9 173.7v3.6M64.3 166.5v3.6M64.3 173.7v3.6" fill="none" stroke="#000" stroke-width=".36"/>
<g font-size="8.6" fill="#0e0e0e">
<text x="13.9" y="35.3">电源指示灯</text>
<text x="344.9" y="110.9">左电机全桥驱动</text>
<text x="344.9" y="211.6">右电机全桥驱动</text>
<text x="202.7" y="224.1" transform="rotate(90 202.7 224.1)">电机信号接口</text>
<text x="290.9" y="233.2">驱动开关</text>
<text x="229.8" y="272.8">电源接口</text>
</g>
<g font-size="3.3">
<text x="54" y="16.5">1</text>
<text x="157.4" y="16.5">2</text>
<text x="260.9" y="16.5">3</text>
<text x="364.3" y="16.5">4</text>
<text x="193.1" y="41.3" transform="rotate(-90 193.1 41.3)">1</text>
<text x="247.1" y="41.3" transform="rotate(-90 247.1 41.3)">1</text>
<text x="99.4" y="43.5">1</text>
<text x="99.4" y="47.1">2</text>
<text x="106.4" y="45.3">VCC</text>
<text x="122" y="45.3">VB</text>
<text x="131.9" y="47.1">7</text>
<text x="131.9" y="43.5">8</text>
<text x="182.1" y="47.1">2</text>
<text x="257.8" y="47.1">2</text>
<text x="304.4" y="47.1">7</text>
<text x="304.4" y="43.5">8</text>
<text x="311.4" y="45.3">VB</text>
<text x="324.9" y="45.3">VCC</text>
<text x="337" y="43.5">1</text>
<text x="337" y="47.1">2</text>
<text x="5.5" y="48.9">A</text>
<text x="99.4" y="50.7">3</text>
<text x="106.4" y="48.9">IN</text>
<text x="106.4" y="52.5">SD</text>
<text x="121.8" y="48.9">HO</text>
<text x="122.4" y="52.5">VS</text>
<text x="131.9" y="50.7">6</text>
<text x="304.4" y="50.7">6</text>
<text x="311.4" y="52.5">VS</text>
<text x="311.4" y="48.9">HO</text>
<text x="327.4" y="52.5">SD</text>
<text x="328.1" y="48.9">IN</text>
<text x="337" y="50.7">3</text>
<text x="412.1" y="48.9">A</text>
<text x="99.4" y="54.3">4</text>
<text x="106.4" y="56.1">COM</text>
<text x="122.2" y="56.1">LO</text>
<text x="131.9" y="54.3">5</text>
<text x="193.1" y="55.9" transform="rotate(-90 193.1 55.9)">3</text>
<text x="247.1" y="55.9" transform="rotate(-90 247.1 55.9)">3</text>
<text x="304.4" y="54.3">5</text>
<text x="311.4" y="56.1">LO</text>
<text x="324.2" y="56.1">COM</text>
<text x="337" y="54.3">4</text>
<text x="193.1" y="77.3" transform="rotate(-90 193.1 77.3)">1</text>
<text x="247.1" y="77.3" transform="rotate(-90 247.1 77.3)">1</text>
<text x="182.1" y="83.1">2</text>
<text x="257.8" y="83.1">2</text>
<text x="193.1" y="91.9" transform="rotate(-90 193.1 91.9)">3</text>
<text x="247.1" y="91.9" transform="rotate(-90 247.1 91.9)">3</text>
<text x="5.6" y="117.3">B</text>
<text x="412.1" y="117.3">B</text>
<text x="99.4" y="147.8">1</text>
<text x="106.4" y="149.6">VCC</text>
<text x="122" y="149.6">VB</text>
<text x="131.9" y="147.8">8</text>
<text x="193.1" y="145.7" transform="rotate(-90 193.1 145.7)">1</text>
<text x="247.1" y="145.7" transform="rotate(-90 247.1 145.7)">1</text>
<text x="304.4" y="147.8">8</text>
<text x="311.4" y="149.6">VB</text>
<text x="324.9" y="149.6">VCC</text>
<text x="337" y="147.8">1</text>
<text x="99.4" y="151.4">2</text>
<text x="99.4" y="155">3</text>
<text x="106.4" y="153.2">IN</text>
<text x="121.8" y="153.2">HO</text>
<text x="131.9" y="155">6</text>
<text x="131.9" y="151.4">7</text>
<text x="182.1" y="151.4">2</text>
<text x="257.8" y="151.4">2</text>
<text x="304.4" y="155">6</text>
<text x="304.4" y="151.4">7</text>
<text x="311.4" y="153.2">HO</text>
<text x="328.1" y="153.2">IN</text>
<text x="337" y="151.4">2</text>
<text x="337" y="155">3</text>
<text x="99.4" y="158.6">4</text>
<text x="106.4" y="156.8">SD</text>
<text x="106.4" y="160.4">COM</text>
<text x="122.2" y="160.4">LO</text>
<text x="122.4" y="156.8">VS</text>
<text x="131.9" y="158.6">5</text>
<text x="193.1" y="160.2" transform="rotate(-90 193.1 160.2)">3</text>
<text x="247.1" y="160.2" transform="rotate(-90 247.1 160.2)">3</text>
<text x="304.4" y="158.6">5</text>
<text x="311.4" y="160.4">LO</text>
<text x="311.4" y="156.8">VS</text>
<text x="324.2" y="160.4">COM</text>
<text x="327.4" y="156.8">SD</text>
<text x="337" y="158.6">4</text>
<text x="5.6" y="185.6">C</text>
<text x="193.1" y="181.7" transform="rotate(-90 193.1 181.7)">1</text>
<text x="247.1" y="181.7" transform="rotate(-90 247.1 181.7)">1</text>
<text x="412.1" y="185.6">C</text>
<text x="182.1" y="187.4">2</text>
<text x="257.8" y="187.4">2</text>
<text x="193.1" y="196.2" transform="rotate(-90 193.1 196.2)">3</text>
<text x="247.1" y="196.2" transform="rotate(-90 247.1 196.2)">3</text>
<text x="74.2" y="219.8">7</text>
<text x="74.2" y="216.2">8</text>
<text x="81.2" y="221.6">IPK</text>
<text x="81.2" y="218">DRC</text>
<text x="94.3" y="218">SWC</text>
<text x="94.5" y="221.6">SWE</text>
<text x="106.7" y="216.2">1</text>
<text x="106.7" y="219.8">2</text>
<text x="74.2" y="227">5</text>
<text x="74.2" y="223.4">6</text>
<text x="81.2" y="225.2">VCC</text>
<text x="97.2" y="225.2">TC</text>
<text x="106.7" y="223.4">3</text>
<text x="106.7" y="227">4</text>
<text x="81.2" y="228.8">CII</text>
<text x="94.3" y="228.8">GND</text>
<text x="347.6" y="230.6">1</text>
<text x="229.1" y="239.2" transform="rotate(-90 229.1 239.2)">2</text>
<text x="232.7" y="239.2" transform="rotate(-90 232.7 239.2)">1</text>
<text x="254.3" y="239.2" transform="rotate(-90 254.3 239.2)">2</text>
<text x="257.9" y="239.2" transform="rotate(-90 257.9 239.2)">1</text>
<text x="272.2" y="239.2" transform="rotate(-90 272.2 239.2)">2</text>
<text x="275.8" y="239.2" transform="rotate(-90 275.8 239.2)">1</text>
<text x="347.6" y="237.8">3</text>
<text x="362.2" y="234.2">2</text>
<text x="176.9" y="246.2" transform="rotate(-90 176.9 246.2)">2</text>
<text x="180.5" y="246.2" transform="rotate(-90 180.5 246.2)">4</text>
<text x="184.1" y="246.2" transform="rotate(-90 184.1 246.2)">6</text>
<text x="230.8" y="251.6" transform="rotate(-90 230.8 251.6)">GND</text>
<text x="234.4" y="251.2" transform="rotate(-90 234.4 251.2)">VCC</text>
<text x="256" y="251.6" transform="rotate(-90 256 251.6)">GND</text>
<text x="259.6" y="251.2" transform="rotate(-90 259.6 251.2)">VCC</text>
<text x="274" y="251.6" transform="rotate(-90 274 251.6)">GND</text>
<text x="277.6" y="251.2" transform="rotate(-90 277.6 251.2)">VCC</text>
<text x="5.5" y="254">D</text>
<text x="176.9" y="254" transform="rotate(-90 176.9 254)">1</text>
<text x="180.5" y="254" transform="rotate(-90 180.5 254)">3</text>
<text x="184.1" y="254" transform="rotate(-90 184.1 254)">5</text>
<text x="285.5" y="252.2">Title</text>
<text x="412.1" y="254">D</text>
<text x="285.5" y="263">Size</text>
<text x="303.5" y="263">Number</text>
<text x="375.5" y="263">Revision</text>
<text x="287.3" y="268.4">A4</text>
<text x="285.5" y="273.7">Date:</text>
<text x="301.7" y="273.7">2020/5/17</text>
<text x="357.5" y="273.7">Sheet</text>
<text x="374.4" y="273.7">of</text>
<text x="285.5" y="277.3">File:</text>
<text x="301.7" y="277.3">D:\GMY0\..\Sheet2.SchDoc</text>
<text x="357.5" y="277.3">Drawn By:</text>
<text x="54" y="282.7">1</text>
<text x="157.4" y="282.7">2</text>
<text x="260.9" y="282.7">3</text>
<text x="364.3" y="282.7">4</text>
</g>
<g font-size="3.3" fill="#262626">
<text x="89.1" y="25.5">D12V</text>
<text x="219.2" y="25.5">VCC</text>
<text x="340.9" y="25.5">D12V</text>
<text x="82.3" y="47.1">L0</text>
<text x="355.7" y="47.1">L1</text>
<text x="64.3" y="50.7">GND</text>
<text x="70" y="52.5">D12V</text>
<text x="360" y="52.5">D12V</text>
<text x="366.5" y="50.7">GND</text>
<text x="42.3" y="57.9">D12V</text>
<text x="89.5" y="65.1">GND</text>
<text x="341.4" y="65.1">GND</text>
<text x="212.5" y="66.9">L+</text>
<text x="226" y="66.9">L-</text>
<text x="42.8" y="104.6">GND</text>
<text x="175.9" y="108.2">GND</text>
<text x="219" y="111.8">GND</text>
<text x="258.6" y="108.2">GND</text>
<text x="89.1" y="129.8">D12V</text>
<text x="219.2" y="129.8">VCC</text>
<text x="340.9" y="129.8">D12V</text>
<text x="64.3" y="155">GND</text>
<text x="82.3" y="151.4">R0</text>
<text x="355.7" y="151.4">R1</text>
<text x="366.5" y="155">GND</text>
<text x="70" y="156.8">D12V</text>
<text x="360" y="156.8">D12V</text>
<text x="39.4" y="162.2">VCC</text>
<text x="89.5" y="169.4">GND</text>
<text x="212.5" y="171.2">R+</text>
<text x="225.8" y="171.2">R-</text>
<text x="341.4" y="169.4">GND</text>
<text x="39.2" y="191">GND</text>
<text x="175.9" y="212.6">GND</text>
<text x="258.6" y="212.6">GND</text>
<text x="122.6" y="221.6">GND</text>
<text x="219" y="216.2">GND</text>
<text x="13.7" y="225.2">VCC</text>
<text x="175.9" y="227">GND</text>
<text x="226.2" y="227">GND</text>
<text x="253.4" y="230.6">L-</text>
<text x="271.3" y="230.6">R-</text>
<text x="175.1" y="234.9" transform="rotate(-90 175.1 234.9)">L0</text>
<text x="183" y="234.2">L1</text>
<text x="237.7" y="236">VIN</text>
<text x="262.8" y="236">L+</text>
<text x="280.8" y="236">R+</text>
<text x="334.8" y="239.6">VIN</text>
<text x="370.8" y="236">VCC</text>
<text x="121.9" y="245">GND</text>
<text x="154.9" y="246.8">D12V</text>
<text x="21.2" y="252.2">GND</text>
<text x="175.1" y="263.6" transform="rotate(-90 175.1 263.6)">R0</text>
<text x="182.3" y="263.6" transform="rotate(-90 182.3 263.6)">R1</text>
<text x="60.7" y="270.1">GND</text>
<text x="121.9" y="273.7">GND</text>
<text x="175.9" y="273.7">GND</text>
</g>
<g font-size="3.3" fill="#0e0e0e">
<text x="110.7" y="25.1">D3</text>
<text x="168.2" y="28.7">D4</text>
<text x="269" y="28.7">D10</text>
<text x="322.9" y="25.1">D12</text>
<text x="71.1" y="35.9">C6</text>
<text x="150.3" y="35.9">C7</text>
<text x="294.2" y="35.9">C9</text>
<text x="373.3" y="35.9">C8</text>
<text x="71.1" y="39.5">Cap</text>
<text x="103.8" y="39.9">U2</text>
<text x="110.7" y="36.7">SS14</text>
<text x="150.3" y="39.5">Cap</text>
<text x="168.2" y="40.3">SS14</text>
<text x="251.3" y="39.9">Q3</text>
<text x="269" y="40.3">SS14</text>
<text x="294.2" y="39.5">Cap</text>
<text x="308.9" y="39.9">U3</text>
<text x="322.9" y="36.7">SS14</text>
<text x="373.3" y="39.5">Cap</text>
<text x="71.1" y="43.1">100nF</text>
<text x="150.3" y="43.1">1.5uF</text>
<text x="168.6" y="45.7">R5</text>
<text x="194.9" y="46.7">Q1</text>
<text x="215.7" y="46.7">D6</text>
<text x="233.7" y="46.7">D8</text>
<text x="247.7" y="43.5">MOSFET</text>
<text x="265.7" y="45.7">R8</text>
<text x="294.2" y="43.1">1.5uF</text>
<text x="373.3" y="43.1">100nF</text>
<text x="168.6" y="52.2">20</text>
<text x="194.9" y="50.3">MOSFET</text>
<text x="215.7" y="50.3">1N4148</text>
<text x="233.7" y="50.3">1N4148</text>
<text x="265.7" y="52.2">20</text>
<text x="103.8" y="61.5">IR2104</text>
<text x="168.2" y="64.7">D5</text>
<text x="269" y="64.7">D11</text>
<text x="308.9" y="61.5">IR2104</text>
<text x="47.8" y="68.7">R18</text>
<text x="47.8" y="72.3">11k</text>
<text x="168.2" y="76.2">SS14</text>
<text x="251.3" y="75.9">Q4</text>
<text x="269" y="76.2">SS14</text>
<text x="168.6" y="81.6">R6</text>
<text x="194.9" y="82.7">Q2</text>
<text x="215.7" y="82.7">D7</text>
<text x="233.7" y="82.7">D9</text>
<text x="247.7" y="79.5">MOSFET</text>
<text x="265.7" y="81.6">R9</text>
<text x="51.7" y="85.2">LED2</text>
<text x="54.2" y="89.9">0</text>
<text x="168.6" y="88.1">20</text>
<text x="194.9" y="86.3">MOSFET</text>
<text x="215.7" y="86.3">1N4148</text>
<text x="233.7" y="86.3">1N4148</text>
<text x="265.7" y="88.1">20</text>
<text x="180.8" y="93.9">10k</text>
<text x="180.8" y="90.3">R7</text>
<text x="254.6" y="93.9">10k</text>
<text x="254.6" y="90.3">R10</text>
<text x="110.7" y="129.5">D13</text>
<text x="322.9" y="129.5">D22</text>
<text x="168.2" y="133.1">D14</text>
<text x="269" y="133.1">D20</text>
<text x="71.1" y="140.3">C10</text>
<text x="71.1" y="143.9">Cap</text>
<text x="110.7" y="141">SS14</text>
<text x="150.3" y="140.3">C11</text>
<text x="150.3" y="143.9">Cap</text>
<text x="294.2" y="140.3">C13</text>
<text x="294.2" y="143.9">Cap</text>
<text x="322.9" y="141">SS14</text>
<text x="373.3" y="140.3">C12</text>
<text x="373.3" y="143.9">Cap</text>
<text x="71.1" y="147.5">100nF</text>
<text x="103.8" y="144.2">U4</text>
<text x="150.3" y="147.5">1.5uF</text>
<text x="168.2" y="144.6">SS14</text>
<text x="168.6" y="150">R11</text>
<text x="247.7" y="147.8">MOSFET</text>
<text x="251.3" y="144.2">Q7</text>
<text x="265.7" y="150">R14</text>
<text x="269" y="144.6">SS14</text>
<text x="294.2" y="147.5">1.5uF</text>
<text x="308.9" y="144.2">U5</text>
<text x="373.3" y="147.5">100nF</text>
<text x="194.9" y="151.1">Q5</text>
<text x="194.9" y="154.7">MOSFET</text>
<text x="215.7" y="151.1">D16</text>
<text x="215.7" y="154.7">1N4148</text>
<text x="233.7" y="151.1">D18</text>
<text x="233.7" y="154.7">1N4148</text>
<text x="168.6" y="156.5">20</text>
<text x="265.7" y="156.5">20</text>
<text x="103.8" y="165.8">IR2104</text>
<text x="308.9" y="165.8">IR2104</text>
<text x="20.7" y="171.6">C14</text>
<text x="38.7" y="172.7">C15</text>
<text x="53.1" y="172.7">C16</text>
<text x="67.5" y="172.7">C17</text>
<text x="168.2" y="169.1">D15</text>
<text x="269" y="169.1">D21</text>
<text x="20.7" y="178.8">470uF/16V</text>
<text x="20.7" y="175.2">Cap</text>
<text x="38.7" y="179.8">100nF</text>
<text x="38.7" y="176.2">Cap</text>
<text x="53.1" y="179.8">100nF</text>
<text x="53.1" y="176.2">Cap</text>
<text x="67.5" y="179.8">100nF</text>
<text x="67.5" y="176.2">Cap</text>
<text x="168.2" y="180.6">SS14</text>
<text x="168.6" y="186">R12</text>
<text x="247.7" y="183.8">MOSFET</text>
<text x="251.3" y="180.2">Q8</text>
<text x="265.7" y="186">R15</text>
<text x="269" y="180.6">SS14</text>
<text x="194.9" y="187">Q6</text>
<text x="194.9" y="190.6">MOSFET</text>
<text x="215.7" y="187">D17</text>
<text x="215.7" y="190.6">1N4148</text>
<text x="233.7" y="187">D19</text>
<text x="233.7" y="190.6">1N4148</text>
<text x="168.6" y="192.4">20</text>
<text x="180.8" y="194.6">R13</text>
<text x="254.6" y="194.6">R16</text>
<text x="265.7" y="192.4">20</text>
<text x="85.9" y="200">L1</text>
<text x="180.8" y="198.2">10k</text>
<text x="254.6" y="198.2">10k</text>
<text x="85.9" y="206.5">220uH</text>
<text x="57.1" y="214.8">R2</text>
<text x="78.7" y="212.6">U1</text>
<text x="40.6" y="219.8">0.91</text>
<text x="40.6" y="216.2">R1</text>
<text x="57.1" y="221.2">180</text>
<text x="144.5" y="225.2">D2</text>
<text x="27.9" y="230.2">C1</text>
<text x="27.9" y="233.8">Cap</text>
<text x="42.3" y="229.2">C2</text>
<text x="42.3" y="232.7">Cap</text>
<text x="128.7" y="230.2">C5</text>
<text x="128.7" y="233.8">Cap</text>
<text x="144.5" y="228.8">SS14</text>
<text x="351.7" y="229.5">S1</text>
<text x="27.9" y="237.4">100nF</text>
<text x="42.3" y="236.3">100uF/16V</text>
<text x="78.7" y="234.2">MC34063</text>
<text x="128.7" y="237.4">470pF</text>
<text x="85.9" y="243.5">R4</text>
<text x="186.6" y="245">P4</text>
<text x="351.7" y="242.4">SW-SPDT</text>
<text x="85.9" y="250">33k</text>
<text x="128.7" y="251.8">C3</text>
<text x="143.1" y="250.7">C4</text>
<text x="186.6" y="248.6">Header 3X2</text>
<text x="65.7" y="255.8">3.9k</text>
<text x="65.7" y="252.2">R3</text>
<text x="128.7" y="255.4">Cap</text>
<text x="143.1" y="257.9">100uF/16V</text>
<text x="143.1" y="254.3">Cap</text>
<text x="226.2" y="255.8">P1</text>
<text x="251.3" y="255.8">P2</text>
<text x="269.3" y="255.8">P3</text>
<text x="128.7" y="259">100nF</text>
<text x="226.2" y="259.4">Header 2</text>
<text x="251.3" y="259.4">Header 2</text>
<text x="269.3" y="259.4">Header 2</text>
</g>
</svg>
